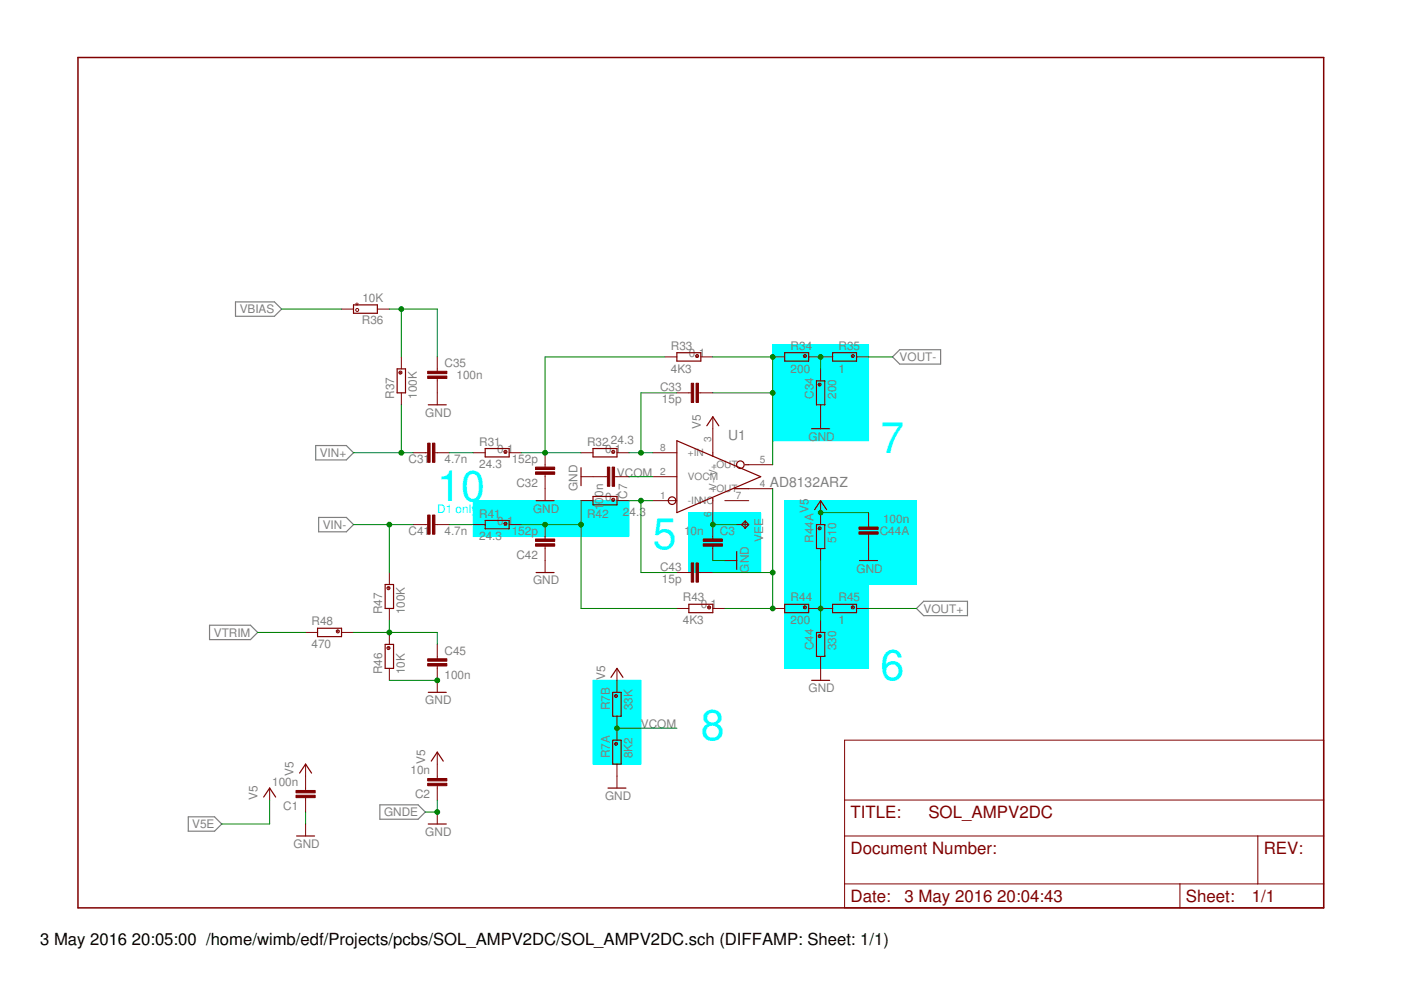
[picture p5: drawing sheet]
<svg xmlns="http://www.w3.org/2000/svg" width="297mm" height="210mm" viewBox="0 0 297 210" stroke-linecap="round" stroke-linejoin="round" font-family="sans-serif">
<g fill="#0ff" stroke="#0ff" stroke-width=".21">
<path d="M173.9 75.6h.2l-.1 2.7z"/>
<path d="M166.4 106.2h27.9v17.7h-27.9z"/>
<path d="M163.8 73.1h20.3v20.4h-20.3z"/>
<path d="M146 108.7h15.3v12.7h-15.3z"/>
<path d="M125.7 144.2h10.2v17.8h-10.2z"/>
<path d="M166.4 123.9h17.7v17.8h-17.7z"/>
<path d="M100.3 106.2h33v7.6h-33z"/>
</g>
<path d="M49.9 64h8.3l1.5 1.5-1.5 1.6h-8.3zM189.2 75.7l1.6-1.6h8.6v3.1h-8.6zM66.9 94.5h6.5l1.6 1.5-1.6 1.5h-6.5zM67.6 109.7h5.8l1.6 1.5-1.6 1.6h-5.8zM44.4 132.6h8.7l1.5 1.5-1.5 1.5h-8.7zM194.3 129l1.5-1.5h9.3v3h-9.3zM39.9 173.2h5.6l1.5 1.5-1.5 1.5h-5.6zM80.5 170.6h8.1l1.6 1.6-1.6 1.5h-8.1z" fill="none" stroke="#808080" stroke-width=".25"/>
<g fill="none" stroke="#800000" stroke-width=".21">
<path d="M72.4 65.5h2.6M80 65.5h2.5M85.1 75.7v2.5M92.7 75.7v3M141 75.7h2.5M148.6 75.7h2.5M163.8 75.7h2.6M171.4 75.7h5.1M174 78.2v2.6M181.6 75.7h2.5M85.1 83.3v2.5M87.6 96h3.1"/>
<path d="M92.2 96h3M92.7 80.2v5.6M100.3 96h2.6M107.9 96h2.6M115.6 96v3M123.2 96h2.5M130.8 96h2.5M138.4 96h5.1M143.5 83.3h3.1M148.1 83.3h3M151.1 88.4v7.6M158.7 98.5h5.1"/>
<path d="M174 85.8v5.1M87.6 111.2h3.1M92.2 111.2h3M100.3 111.2h2.6M107.9 111.2h2.6M115.6 100.6v5.6M115.6 111.2v3.1M115.6 115.8v5.6M123.2 106.2h2.5M123.2 101.1h5.6M130.3 101.1h3M130.8 106.2h2.5"/>
<path d="M138.4 106.2h5.1M138.4 101.1h5.1M151.1 106.2v8.1M151.1 115.8v3.1M153.7 106.2h5M153.7 118.9h2.5M156.2 111.2h2.5M158.7 103.6h5.1M174 106.2v5M174 116.3v2.6M184.1 108.7v3M184.1 113.3v5.6"/>
<path d="M64.8 134.1h2.5M72.4 134.1h2.6M82.5 121.4v2.5M82.5 129v2.6M82.5 134.1v2.5M92.7 136.6v3.1M143.5 129h2.5M143.5 121.4h3.1M148.1 121.4h3M151.1 129h2.6M163.8 129h2.6M171.4 129h5.1"/>
<path d="M174 131.6v2.5M174 139.2v5.1M181.6 129h2.5M82.5 141.7v2.6M92.7 141.2v5.6M92.7 159.5v5.6M130.8 141.7v5.1M130.8 151.8v5.1M179.1 156.9h101.5v35.6h-101.5zM57.2 167.1v2.5M64.8 162v5.6M64.8 169.1v3.1"/>
<path d="M64.8 174.7v2.5M92.7 166.6v3M92.7 172.2v2.5M130.8 162v5.1M179.1 177.2h101.5M179.1 169.6h101.5M266.7 177.2v10.2M179.1 187.4h101.5M250.2 187.4v5.1"/>
<circle cx="75.7" cy="65.7" r=".32"/>
<circle cx="84.9" cy="79" r=".32"/>
<circle cx="147.8" cy="75.5" r=".32"/>
<circle cx="170.7" cy="75.5" r=".32"/>
<circle cx="180.8" cy="75.5" r=".32"/>
<circle cx="107.2" cy="95.8" r=".32"/>
<circle cx="130" cy="95.8" r=".32"/>
<circle cx="173.8" cy="81.5" r=".32"/>
<circle cx="107.2" cy="111" r=".32"/>
<circle cx="130" cy="106" r=".32"/>
<circle cx="173.8" cy="112" r=".32"/>
<circle cx="71.6" cy="133.9" r=".32"/>
<circle cx="82.4" cy="124.7" r=".32"/>
<circle cx="82.4" cy="137.4" r=".32"/>
<circle cx="150.3" cy="128.8" r=".32"/>
<circle cx="170.7" cy="128.8" r=".32"/>
<circle cx="173.8" cy="134.9" r=".32"/>
<circle cx="180.8" cy="128.8" r=".32"/>
<circle cx="130.6" cy="147.6" r=".32"/>
<circle cx="130.6" cy="157.7" r=".32"/>
</g>
<g fill="none" stroke="#800000" stroke-width=".25">
<path d="M75 64.6h5v1.8h-5zM84.2 78.2h1.8v5.1h-1.8zM143.5 74.8h5.1v1.8h-5.1zM166.4 74.8h5v1.8h-5zM176.5 74.8h5.1v1.8h-5.1zM90.8 85.8h3.8M102.9 95.1h5v1.8h-5zM123.2 99.2v3.8M125.7 95.1h5.1v1.8h-5.1zM143.5 93.5l17.8 7.6-17.8 7.6zM149.9 90.3l1.2-1.9 1.3 1.9M151.1 96v.8"/>
<path d="M158 98.5h.7M172.1 90.9h3.8M173.1 80.8h1.8v5h-1.8zM102.9 110.3h5v1.8h-5zM113.7 106.2h3.8M125.7 105.3h5.1v1.7h-5.1zM151.1 105.6v.6M155.7 103.6h3M156.2 116.9v3.9M158 110.5l.7 .7-.7 .8M158 110.5l-.8 .7 .8 .8M158 110.5v1.5"/>
<path d="M172.7 108.1l1.3-1.9 1.3 1.9M173.1 111.2h1.8v5.1h-1.8zM182.2 118.9h3.9M67.3 133.2h5.1v1.8h-5.1zM81.7 123.9h1.7v5.1h-1.7zM81.7 136.6h1.7v5.1h-1.7zM113.7 121.4h3.8M146 128.1h5.1v1.8h-5.1zM166.4 128.1h5v1.8h-5zM173.1 134.1h1.8v5.1h-1.8zM176.5 128.1h5.1v1.8h-5.1zM90.8 146.8h3.8"/>
<path d="M129.5 143.6l1.3-1.9 1.3 1.9M129.9 146.8h1.8v5h-1.8zM129.9 156.9h1.8v5.1h-1.8zM172.1 144.3h3.8M55.9 169l1.3-1.9 1.2 1.9M62.9 177.2h3.8M63.5 163.9l1.3-1.9 1.3 1.9M90.8 174.7h3.8M91.4 161.4l1.3-1.9 1.3 1.9M128.9 167.1h3.8"/>
<circle cx="157" cy="98.5" r=".8"/>
<circle cx="142.5" cy="106.2" r=".8"/>
</g>
<path d="M16.5 12.2h264.1v180.3h-264.1z" fill="none" stroke="#800000" stroke-width=".32"/>
<g fill="#800000" stroke="#800000" stroke-width=".21">
<path d="M147.6 81.3h.5v4h-.5z"/>
<path d="M146.6 81.3h.5v4h-.5z"/>
<path d="M113.5 99h4.1v.5h-4.1z"/>
<path d="M113.5 100.1h4.1v.5h-4.1z"/>
<path d="M113.5 114.3h4.1v.5h-4.1z"/>
<path d="M113.5 115.3h4.1v.5h-4.1z"/>
<path d="M90.7 94h.5v4h-.5z"/>
<path d="M91.7 94h.5v4h-.5z"/>
<path d="M90.7 109.2h.5v4.1h-.5z"/>
<path d="M91.7 109.2h.5v4.1h-.5z"/>
<path d="M147.6 119.4h.5v4h-.5z"/>
<path d="M146.6 119.4h.5v4h-.5z"/>
<path d="M128.8 99h.5v4.1h-.5z"/>
<path d="M129.8 99h.5v4.1h-.5z"/>
<path d="M62.8 167.6h4v.5h-4z"/>
<path d="M62.8 168.6h4v.5h-4z"/>
<path d="M90.7 165.1h4v.5h-4z"/>
<path d="M90.7 166.1h4v.5h-4z"/>
<path d="M90.7 140.7h4v.5h-4z"/>
<path d="M90.7 139.7h4v.5h-4z"/>
<path d="M90.7 79.7h4v.5h-4z"/>
<path d="M90.7 78.7h4v.5h-4z"/>
<path d="M149.1 115.3h4.1v.5h-4.1z"/>
<path d="M149.1 114.3h4.1v.5h-4.1z"/>
<path d="M182.1 111.7h4.1v.5h-4.1z"/>
<path d="M182.1 112.8h4.1v.5h-4.1z"/>
</g>
<g fill="none" stroke="#008000" stroke-width=".21">
<path d="M59.7 65.5h12.7M82.5 65.5h10.2v10.2M85.1 65.5v10.2M141 75.7h-25.4v20.3M151.1 75.7h12.7v22.8M174 75.7v2.5M184.1 75.7h5.1M75 96h12.6M85.1 85.8v10.2M95.2 96h5.1M110.5 96h12.7M133.3 96h5.1"/>
<path d="M143.5 83.3h-7.6v12.7M151.1 83.3h12.7M75 111.2h12.6M82.5 111.2v10.2M95.2 111.2h5.1M110.5 111.2h12.7M123.2 106.2v22.8h20.3M133.3 106.2h5.1M133.3 101.1h5.1M135.9 106.2v15.2h7.6M151.1 111.2h5.1M151.1 118.9h2.6"/>
<path d="M163.8 103.6v25.4h-10.1M174 118.9v12.7M174 108.7h10.1M54.6 134.1h10.2M75 134.1h17.7v2.5M82.5 131.6v2.5M151.1 121.4h12.7M184.1 129h10.2M82.5 144.3h10.2M130.8 154.4h12.7M57.2 169.6v5.1h-10.2M64.8 172.2v2.5"/>
<path d="M92.7 169.6v2.6h-2.5"/>
</g>
<g fill="#008000" stroke="#008000" stroke-width=".21">
<circle cx="163.8" cy="83.3" r=".51"/>
<circle cx="163.8" cy="75.7" r=".51"/>
<circle cx="163.8" cy="121.4" r=".51"/>
<circle cx="163.8" cy="129" r=".51"/>
<circle cx="135.9" cy="106.2" r=".51"/>
<circle cx="135.9" cy="96" r=".51"/>
<circle cx="115.6" cy="96" r=".51"/>
<circle cx="85.1" cy="96" r=".51"/>
<circle cx="82.5" cy="111.2" r=".51"/>
<circle cx="92.7" cy="172.2" r=".51"/>
<circle cx="92.7" cy="144.3" r=".51"/>
<circle cx="115.6" cy="111.2" r=".51"/>
<circle cx="123.2" cy="111.2" r=".51"/>
<circle cx="130.8" cy="154.4" r=".51"/>
<circle cx="85.1" cy="65.5" r=".51"/>
<circle cx="82.5" cy="134.1" r=".51"/>
<circle cx="174" cy="129" r=".51"/>
<circle cx="151.1" cy="111.2" r=".51"/>
<circle cx="174" cy="108.7" r=".51"/>
<circle cx="174" cy="75.7" r=".51"/>
</g>
<g font-size="9.1" fill="#0ff">
<text x="186.7" y="96">7</text>
<text x="92.7" y="106.2">10</text>
<text x="138.4" y="116.3">5</text>
<text x="186.7" y="144.2">6</text>
<text x="148.6" y="156.9">8</text>
</g>
<g font-size="3.6" fill="#800000">
<text x="180.3" y="173.4">TITLE:</text>
<text x="196.8" y="173.4">SOL_AMPV2DC</text>
<text x="180.3" y="181.1">Document Number:</text>
<text x="267.9" y="181.1">REV:</text>
<text x="180.3" y="191.2">Date:</text>
<text x="191.8" y="191.2">3 May 2016</text>
<text x="211.4" y="191.2">20:04:43</text>
<text x="251.4" y="191.2">Sheet:</text>
<text x="265.4" y="191.2">1/1</text>
</g>
<g font-size="3.5">
<text x="8.5" y="200.4">3 May 2016</text>
<text x="28" y="200.4">20:05:00 /home/wimb/edf/Projects/pcbs/SOL_AMPV2DC/SOL_AMPV2DC.sch (DIFFAMP: Sheet: 1/1)</text>
</g>
<g font-size="2.9" fill="#808080">
<text x="154.4" y="93.3">U1</text>
<text x="163.2" y="103.3">AD8132ARZ</text>
</g>
<g font-size="2.5" fill="#808080">
<text x="76.8" y="64">10K</text>
<text x="50.8" y="66.4">VBIAS</text>
<text x="76.7" y="68.8">R36</text>
<text x="94.2" y="77.8">C35</text>
<text x="142.2" y="74.2">R33</text>
<text x="146" y="75.7">0.1</text>
<text x="167.6" y="74.2">R34</text>
<text x="177.8" y="74.2">R35</text>
<text x="190.7" y="76.6">VOUT-</text>
<text x="96.8" y="80.4">100n</text>
<text x="140" y="82.9">C33</text>
<text x="142.2" y="79">4K3</text>
<text x="167.6" y="79">200</text>
<text x="177.8" y="79">1</text>
<text x="83.6" y="84.6" transform="rotate(-90 83.6 84.6)">R37</text>
<text x="88.4" y="84.6" transform="rotate(-90 88.4 84.6)">100K</text>
<text x="90.2" y="88.4">GND</text>
<text x="140.4" y="85.5">15p</text>
<text x="172.5" y="84.6" transform="rotate(-90 172.5 84.6)">C34</text>
<text x="177.3" y="84.6" transform="rotate(-90 177.3 84.6)">200</text>
<text x="101.6" y="94.5">R31</text>
<text x="105.4" y="96">0.1</text>
<text x="124.5" y="94.5">R32</text>
<text x="128.3" y="96">0.1</text>
<text x="129.5" y="94.2">24.3</text>
<text x="148.6" y="90.9" transform="rotate(-90 148.6 90.9)">V5</text>
<text x="171.4" y="93.5">GND</text>
<text x="67.8" y="96.9">VIN+</text>
<text x="86.6" y="98.2">C31</text>
<text x="94.2" y="98.2">4.7n</text>
<text x="101.6" y="99.3">24.3</text>
<text x="108.5" y="98.2">152p</text>
<text x="130.8" y="101.1">VCOM</text>
<text x="109.5" y="103.2">C32</text>
<text x="122.4" y="104.1" transform="rotate(-90 122.4 104.1)">GND</text>
<text x="127.9" y="106.8" transform="rotate(-90 127.9 106.8)">00n</text>
<text x="128.3" y="106.2">0.1</text>
<text x="133" y="105.8" transform="rotate(-90 133 105.8)">C7</text>
<text x="68.4" y="112.1">VIN-</text>
<text x="86.6" y="113.4">C41</text>
<text x="94.2" y="113.4">4.7n</text>
<text x="101.6" y="109.7">R41</text>
<text x="105.4" y="111.2">0.1</text>
<text x="108.5" y="113.4">152p</text>
<text x="113" y="108.7">GND</text>
<text x="124.5" y="109.7">R42</text>
<text x="127.9" y="108.1" transform="rotate(-90 127.9 108.1)">1</text>
<text x="132.1" y="109.5">2</text>
<text x="133.5" y="109.5">4.3</text>
<text x="145" y="113.4">1</text>
<text x="146.4" y="113.4">0n</text>
<text x="152.7" y="113.4">C3</text>
<text x="171.4" y="108.7" transform="rotate(-90 171.4 108.7)">V5</text>
<text x="186.5" y="113.4">C44A</text>
<text x="187.2" y="110.8">100n</text>
<text x="101.6" y="114.5">24.3</text>
<text x="109.5" y="118.5">C42</text>
<text x="161.8" y="115" transform="rotate(-90 161.8 115)">VEE</text>
<text x="172.5" y="115" transform="rotate(-90 172.5 115)">R44A</text>
<text x="177.3" y="115" transform="rotate(-90 177.3 115)">510</text>
<text x="113" y="123.9">GND</text>
<text x="140" y="121">C43</text>
<text x="140.4" y="123.5">15p</text>
<text x="158.7" y="121.4" transform="rotate(-90 158.7 121.4)">GND</text>
<text x="181.6" y="121.4">GND</text>
<text x="81.1" y="130.3" transform="rotate(-90 81.1 130.3)">R47</text>
<text x="85.9" y="130.3" transform="rotate(-90 85.9 130.3)">100K</text>
<text x="144.8" y="127.5">R43</text>
<text x="148.6" y="129">0.1</text>
<text x="167.6" y="127.5">R44</text>
<text x="177.8" y="127.5">R45</text>
<text x="195.8" y="129.9">VOUT+</text>
<text x="45.3" y="135">VTRIM</text>
<text x="66.1" y="137.4">470</text>
<text x="66.1" y="132.6">R48</text>
<text x="144.8" y="132.3">4K3</text>
<text x="167.6" y="132.3">200</text>
<text x="172.5" y="137.9" transform="rotate(-90 172.5 137.9)">C44</text>
<text x="177.3" y="137.9" transform="rotate(-90 177.3 137.9)">330</text>
<text x="177.8" y="132.3">1</text>
<text x="81.1" y="143" transform="rotate(-90 81.1 143)">R46</text>
<text x="85.9" y="143" transform="rotate(-90 85.9 143)">10K</text>
<text x="94.2" y="143.9">100n</text>
<text x="94.2" y="138.8">C45</text>
<text x="90.2" y="149.3">GND</text>
<text x="128.3" y="144.2" transform="rotate(-90 128.3 144.2)">V5</text>
<text x="171.4" y="146.8">GND</text>
<text x="129.3" y="150.6" transform="rotate(-90 129.3 150.6)">R7B</text>
<text x="134.1" y="150.6" transform="rotate(-90 134.1 150.6)">33K</text>
<text x="135.9" y="154.4">VCOM</text>
<text x="129.3" y="160.7" transform="rotate(-90 129.3 160.7)">R7A</text>
<text x="134.1" y="160.7" transform="rotate(-90 134.1 160.7)">8K2</text>
<text x="57.7" y="166.7">100n</text>
<text x="62.2" y="164.6" transform="rotate(-90 62.2 164.6)">V5</text>
<text x="87" y="164.2">10n</text>
<text x="90.2" y="162" transform="rotate(-90 90.2 162)">V5</text>
<text x="54.6" y="169.6" transform="rotate(-90 54.6 169.6)">V5</text>
<text x="60.1" y="171.8">C1</text>
<text x="81.4" y="173.1">GNDE</text>
<text x="88" y="169.3">C2</text>
<text x="128.3" y="169.6">GND</text>
<text x="40.8" y="175.6">V5E</text>
<text x="62.2" y="179.8">GND</text>
<text x="90.2" y="177.3">GND</text>
</g>
<g font-size="2.5" fill="#800000">
<text x="75.2" y="66">*</text>
<text x="147.3" y="76.9">*</text>
<text x="170.2" y="76.9">*</text>
<text x="180.3" y="76.9">*</text>
<text x="86.4" y="79.5" transform="rotate(-90 86.4 79.5)">*</text>
<text x="175.3" y="82" transform="rotate(-90 175.3 82)">*</text>
<text x="106.7" y="97.3">*</text>
<text x="129.5" y="97.3">*</text>
<text x="129.5" y="107.4">*</text>
<text x="106.7" y="112.5">*</text>
<text x="175.3" y="112.5" transform="rotate(-90 175.3 112.5)">*</text>
<text x="83.8" y="125.2" transform="rotate(-90 83.8 125.2)">*</text>
<text x="149.9" y="130.3">*</text>
<text x="170.2" y="130.3">*</text>
<text x="180.3" y="130.3">*</text>
<text x="71.1" y="135.4">*</text>
<text x="83.8" y="137.9" transform="rotate(-90 83.8 137.9)">*</text>
<text x="175.3" y="135.4" transform="rotate(-90 175.3 135.4)">*</text>
<text x="132.1" y="148.1" transform="rotate(-90 132.1 148.1)">*</text>
<text x="132.1" y="158.2" transform="rotate(-90 132.1 158.2)">*</text>
</g>
<text font-size="2.5" fill="#0ff" x="92.7" y="108.7">D1 only</text>
<g font-size="2.1" fill="#808080">
<text x="140" y="95.6">8</text>
<text x="150.8" y="93.7" transform="rotate(-90 150.8 93.7)">3</text>
<text x="140" y="100.7">2</text>
<text x="145.8" y="96.8">+IN</text>
<text x="145.8" y="101.8">VOCM</text>
<text x="151.2" y="99.3">-OUT</text>
<text x="161.1" y="98.2">5</text>
<text x="140" y="105.8">1</text>
<text x="145.8" y="106.9">-INNC</text>
<text x="150.7" y="104.4">+OUT</text>
<text x="151.9" y="103.8" transform="rotate(-90 151.9 103.8)">V- V+</text>
<text x="156" y="105.8">7</text>
<text x="161.1" y="103.3">4</text>
<text x="150.8" y="109.7" transform="rotate(-90 150.8 109.7)">6</text>
</g>
</svg>
